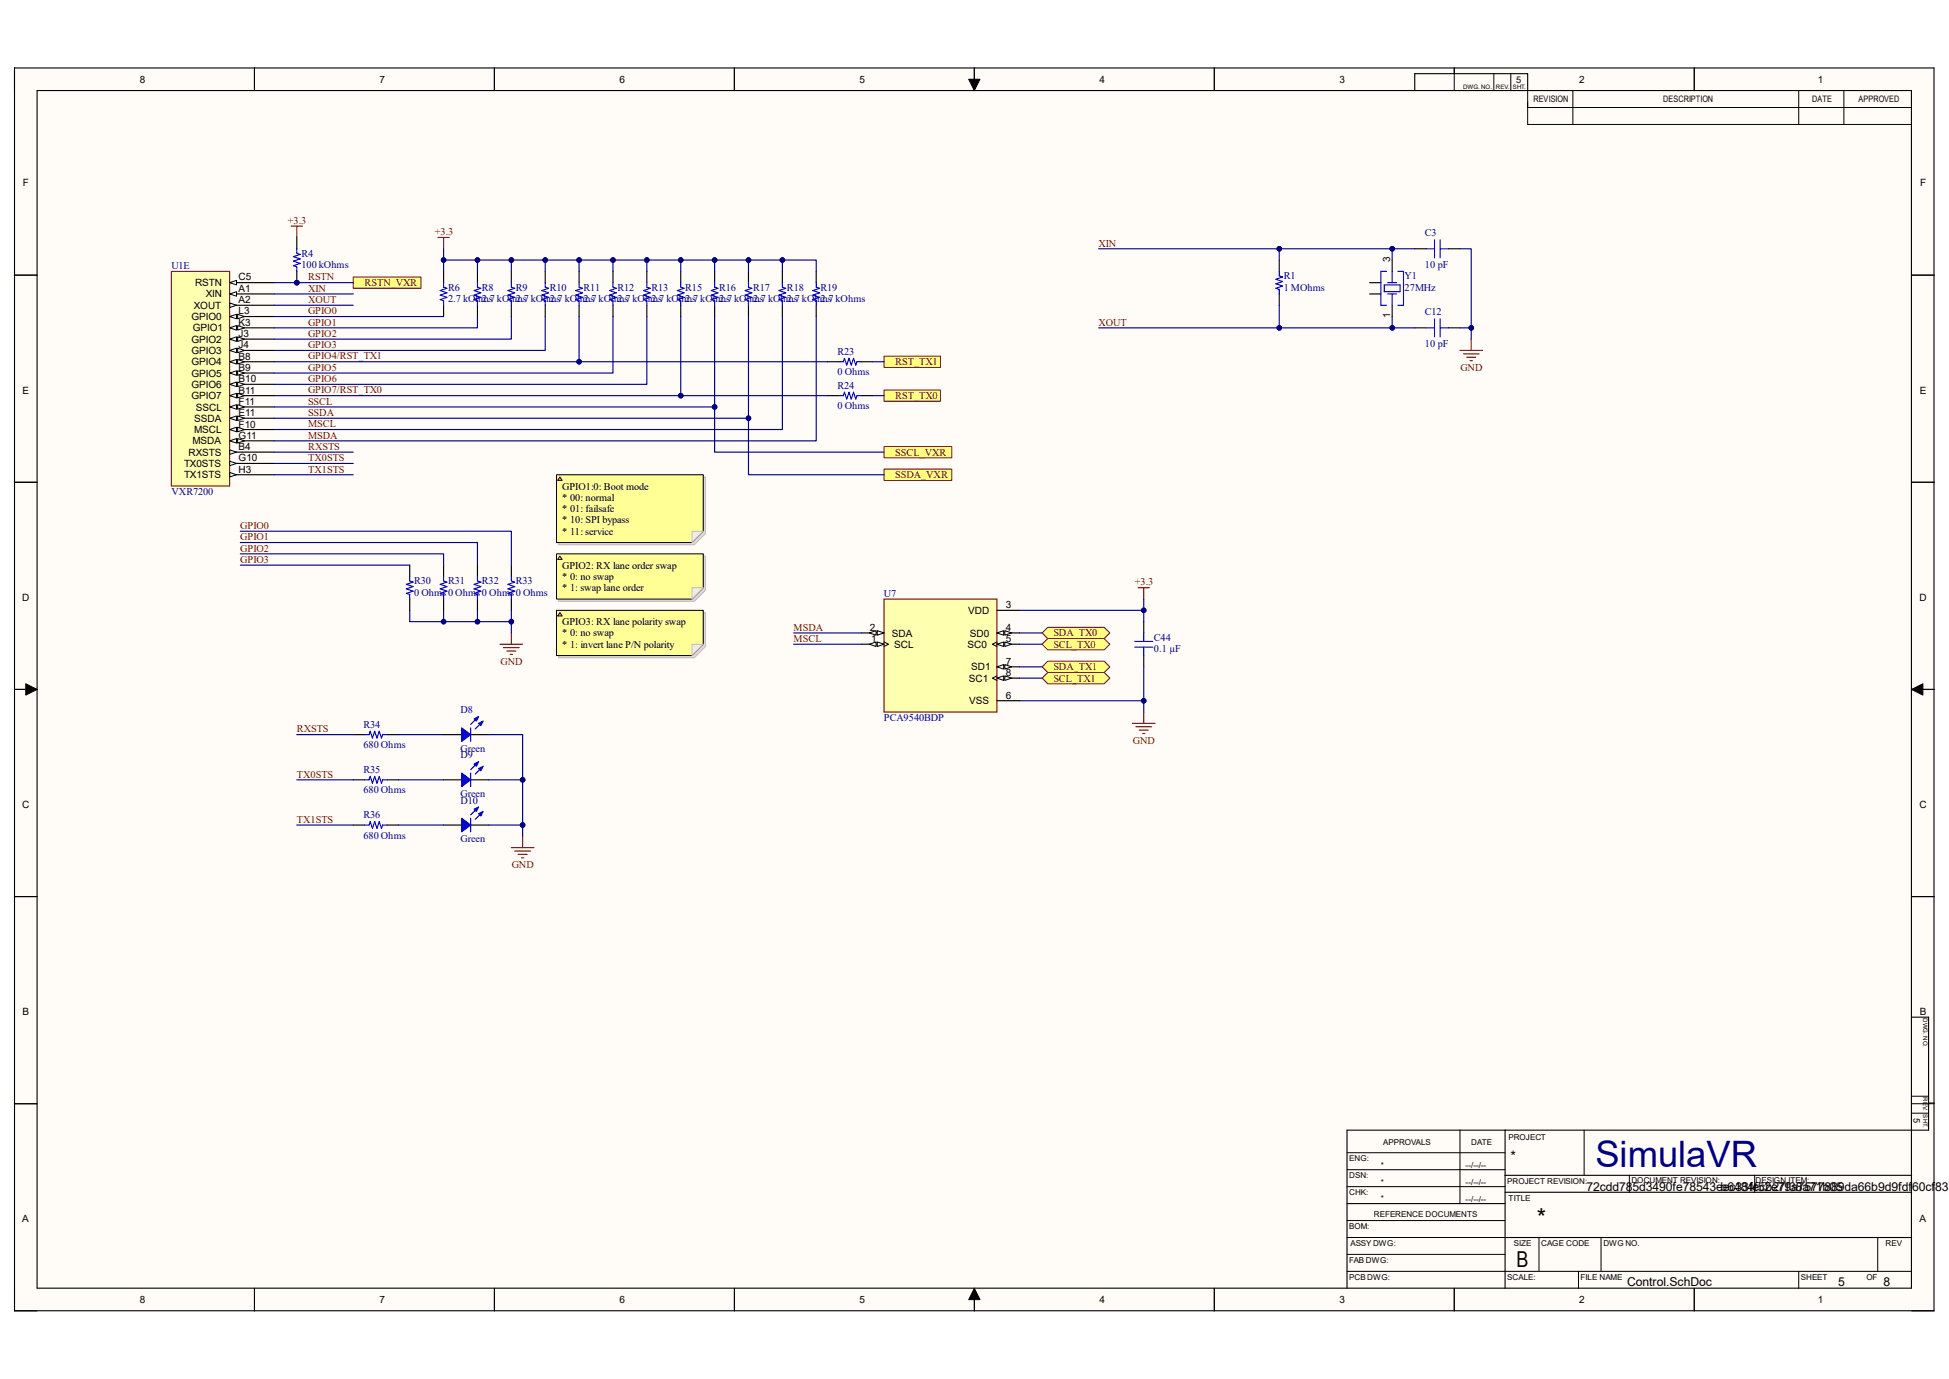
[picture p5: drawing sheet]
<svg xmlns="http://www.w3.org/2000/svg" width="297mm" height="210mm" viewBox="0 0 297 210" stroke-linecap="round" stroke-linejoin="round" font-family="sans-serif">
<g fill="#fffcf8">
<path d="M2.2 10.4h292.6v189.2h-292.6z" fill-rule="evenodd"/>
<path d="M5.7 13.8h285.6v182.4h-285.6z" fill-rule="evenodd"/>
</g>
<g fill="none" stroke="#000" stroke-width=".15">
<path d="M2.2 10.3v3.5M38.8 10.3v3.5M75.3 10.3v3.5M111.9 10.4v3.4M147.6 12.1h1.7l-.8 1.7zM148.5 10.4v3.4M185 10.4v3.4M221.6 10.4v3.4M227.6 11.2v2.6M230.2 11.2v2.6M232.8 13.8v5.2h58.5M232.8 16.4h58.5"/>
<path d="M239.7 13.8v5.2M258.2 10.4v3.4M274.1 13.8v5.2M281 13.8v5.2M2.2 41.9h3.4M291.3 41.9h3.5M2.2 73.4h3.4M291.3 73.4h3.5M2.2 105h3.4M3.9 104.1l1.7 .9-1.7 .9zM291.3 105l1.7-.9v1.8zM291.3 105h3.5"/>
<path d="M2.2 136.5h3.4M291.3 136.5h3.5M2.2 168.1h3.4M205.3 178.1h24.1M205.3 175.6h24.1M222.5 172.1v11.2M241.4 172.1v6.9M248.3 179v2.6M267.4 179v2.6M291.3 168.1h3.5M291.3 169.5h2.6M291.3 167h2.6"/>
<path d="M2.2 196.2v3.4h3.5M38.8 196.2v3.4M75.3 196.2v3.4M111.9 196.2v3.4M148.5 196.2l.8 1.7h-1.7zM148.5 196.2v3.4M185 196.2v3.4M205.3 193.6h86M205.3 180.7h24.1M205.3 188.5h24.1M205.3 185.9h24.1M205.3 191h24.1"/>
<path d="M221.6 196.2v3.4M234.5 188.5v5.1M240.5 193.6v2.6M244 188.5v5.1M258.2 196.2v3.4M274.1 193.6v2.6M286.2 188.5v5.1M291.3 199.6h3.5"/>
</g>
<g fill="none" stroke="#000" stroke-width=".17">
<path d="M2.2 10.4h292.5v189.2h-292.5zM5.7 13.8h285.6v182.4h-285.6zM38.8 10.3v3.5M75.3 10.3v3.5M111.9 10.4v3.4M148.5 10.4v3.4M185 10.4v3.4M215.6 13.8v-2.6h17.2v2.6M221.6 10.4v.8M258.2 10.4v3.4M2.2 41.9h3.4M291.3 41.9h3.5"/>
<path d="M2.2 73.4h3.4M291.3 73.4h3.5M2.2 105h3.4M291.3 105h3.5M2.2 136.5h3.4M291.3 136.5h3.5M291.3 154.9h2.6v17.2h-88.6v24.1M2.2 168.1h3.4M229.4 179h61.9M229.4 172.1v24.1M293.9 168h.9M38.8 196.2v3.4"/>
<path d="M75.3 196.2v3.4M111.9 196.2v3.4M148.5 196.2v3.4M185 196.2v3.4M205.3 183.3h24.1M221.6 196.2v3.4M229.4 181.6h61.9M229.4 188.5h61.9M258.2 196.2v3.4"/>
</g>
<path d="M147.6 12.1h1.7l-.8 1.7zM3.9 104.1l1.7 .9-1.7 .9zM291.3 105l1.7-.9v1.8zM148.5 196.2l.8 1.7h-1.7z" fill="#000"/>
<path d="M26.1 41.3h8.9v32.7h-8.9z" fill-rule="evenodd" fill="#ffffb0"/>
<path d="M26.1 41.3h8.9v32.7h-8.9z" fill="none" stroke="#800000" stroke-width=".15"/>
<path d="M35 43h6.8" fill="none" stroke="#000" stroke-width=".17"/>
<path d="M35 43l1-.3v.7z" fill="#f8fcff"/>
<path d="M35 43l1-.3v.7z" fill="none" stroke="#000" stroke-width=".15"/>
<path d="M35 44.8h6.8" fill="none" stroke="#000" stroke-width=".17"/>
<path d="M35 44.8l1-.4v.7z" fill="#f8fcff"/>
<path d="M35 44.8l1-.4v.7z" fill="none" stroke="#000" stroke-width=".15"/>
<path d="M35 46.5h6.8" fill="none" stroke="#000" stroke-width=".17"/>
<path d="M35 46.1l1 .4-1 .3z" fill="#f8fcff"/>
<path d="M35 46.1l1 .4-1 .3z" fill="none" stroke="#000" stroke-width=".15"/>
<path d="M35 48.2h6.8" fill="none" stroke="#000" stroke-width=".17"/>
<path d="M35 48.2l1-.3v.7z" fill="#f8fcff"/>
<path d="M35 48.2l1-.3v.7z" fill="none" stroke="#000" stroke-width=".15"/>
<path d="M36.2 47.9l1 .3-1 .4z" fill="#f8fcff"/>
<path d="M36.2 47.9l1 .3-1 .4z" fill="none" stroke="#000" stroke-width=".15"/>
<path d="M35 49.9h6.8" fill="none" stroke="#000" stroke-width=".17"/>
<path d="M35 49.9l1-.3v.7z" fill="#f8fcff"/>
<path d="M35 49.9l1-.3v.7z" fill="none" stroke="#000" stroke-width=".15"/>
<path d="M36.2 49.6l1 .3-1 .4z" fill="#f8fcff"/>
<path d="M36.2 49.6l1 .3-1 .4z" fill="none" stroke="#000" stroke-width=".15"/>
<path d="M35 51.6h6.8" fill="none" stroke="#000" stroke-width=".17"/>
<path d="M35 51.6l1-.3v.7z" fill="#f8fcff"/>
<path d="M35 51.6l1-.3v.7z" fill="none" stroke="#000" stroke-width=".15"/>
<path d="M36.2 51.3l1 .3-1 .4z" fill="#f8fcff"/>
<path d="M36.2 51.3l1 .3-1 .4z" fill="none" stroke="#000" stroke-width=".15"/>
<path d="M35 53.4h6.8" fill="none" stroke="#000" stroke-width=".17"/>
<path d="M35 53.4l1-.4v.7z" fill="#f8fcff"/>
<path d="M35 53.4l1-.4v.7z" fill="none" stroke="#000" stroke-width=".15"/>
<path d="M36.2 53l1 .4-1 .3z" fill="#f8fcff"/>
<path d="M36.2 53l1 .4-1 .3z" fill="none" stroke="#000" stroke-width=".15"/>
<path d="M35 55.1h6.8" fill="none" stroke="#000" stroke-width=".17"/>
<path d="M35 55.1l1-.4v.7z" fill="#f8fcff"/>
<path d="M35 55.1l1-.4v.7z" fill="none" stroke="#000" stroke-width=".15"/>
<path d="M36.2 54.7l1 .4-1 .3z" fill="#f8fcff"/>
<path d="M36.2 54.7l1 .4-1 .3z" fill="none" stroke="#000" stroke-width=".15"/>
<path d="M35 56.8h6.8" fill="none" stroke="#000" stroke-width=".17"/>
<path d="M35 56.8l1-.3v.7z" fill="#f8fcff"/>
<path d="M35 56.8l1-.3v.7z" fill="none" stroke="#000" stroke-width=".15"/>
<path d="M36.2 56.5l1 .3-1 .4z" fill="#f8fcff"/>
<path d="M36.2 56.5l1 .3-1 .4z" fill="none" stroke="#000" stroke-width=".15"/>
<path d="M35 58.5h6.8" fill="none" stroke="#000" stroke-width=".17"/>
<path d="M35 58.5l1-.3v.7z" fill="#f8fcff"/>
<path d="M35 58.5l1-.3v.7z" fill="none" stroke="#000" stroke-width=".15"/>
<path d="M36.2 58.2l1 .3-1 .4z" fill="#f8fcff"/>
<path d="M36.2 58.2l1 .3-1 .4z" fill="none" stroke="#000" stroke-width=".15"/>
<path d="M35 60.3h6.8" fill="none" stroke="#000" stroke-width=".17"/>
<path d="M35 60.3l1-.4v.7z" fill="#f8fcff"/>
<path d="M35 60.3l1-.4v.7z" fill="none" stroke="#000" stroke-width=".15"/>
<path d="M36.2 59.9l1 .4-1 .3z" fill="#f8fcff"/>
<path d="M36.2 59.9l1 .4-1 .3z" fill="none" stroke="#000" stroke-width=".15"/>
<path d="M35 62h6.8" fill="none" stroke="#000" stroke-width=".17"/>
<path d="M35 62l1-.4v.7z" fill="#f8fcff"/>
<path d="M35 62l1-.4v.7z" fill="none" stroke="#000" stroke-width=".15"/>
<path d="M36.2 61.6l1 .4-1 .3z" fill="#f8fcff"/>
<path d="M36.2 61.6l1 .4-1 .3z" fill="none" stroke="#000" stroke-width=".15"/>
<path d="M35 63.7h6.8" fill="none" stroke="#000" stroke-width=".17"/>
<path d="M35 63.7l1-.3v.6z" fill="#f8fcff"/>
<path d="M35 63.7l1-.3v.6z" fill="none" stroke="#000" stroke-width=".15"/>
<path d="M36.2 63.4l1 .3-1 .3z" fill="#f8fcff"/>
<path d="M36.2 63.4l1 .3-1 .3z" fill="none" stroke="#000" stroke-width=".15"/>
<path d="M35 65.4h6.8" fill="none" stroke="#000" stroke-width=".17"/>
<path d="M35 65.4l1-.3v.7z" fill="#f8fcff"/>
<path d="M35 65.4l1-.3v.7z" fill="none" stroke="#000" stroke-width=".15"/>
<path d="M36.2 65.1l1 .3-1 .4z" fill="#f8fcff"/>
<path d="M36.2 65.1l1 .3-1 .4z" fill="none" stroke="#000" stroke-width=".15"/>
<path d="M35 67.1h6.8" fill="none" stroke="#000" stroke-width=".17"/>
<path d="M35 67.1l1-.3v.7z" fill="#f8fcff"/>
<path d="M35 67.1l1-.3v.7z" fill="none" stroke="#000" stroke-width=".15"/>
<path d="M36.2 66.8l1 .3-1 .4z" fill="#f8fcff"/>
<path d="M36.2 66.8l1 .3-1 .4z" fill="none" stroke="#000" stroke-width=".15"/>
<path d="M35 68.9h6.8" fill="none" stroke="#000" stroke-width=".17"/>
<path d="M35 68.5l1 .4-1 .3z" fill="#f8fcff"/>
<path d="M35 68.5l1 .4-1 .3z" fill="none" stroke="#000" stroke-width=".15"/>
<path d="M35 70.6h6.8" fill="none" stroke="#000" stroke-width=".17"/>
<path d="M35 70.2l1 .4-1 .3z" fill="#f8fcff"/>
<path d="M35 70.2l1 .4-1 .3z" fill="none" stroke="#000" stroke-width=".15"/>
<path d="M35 72.3h6.8" fill="none" stroke="#000" stroke-width=".17"/>
<path d="M35 72l1 .3-1 .3z" fill="#f8fcff"/>
<path d="M35 72l1 .3-1 .3z" fill="none" stroke="#000" stroke-width=".15"/>
<g fill="none" stroke="#000" stroke-width=".17">
<path d="M212.2 39.6v1.7M208.7 44.8h1.7M208.7 43.1h1.7M212.2 46.5v1.7M62.4 86.1v1.7M62.4 91.2v1.8M67.6 86.1v1.7M67.6 91.2v1.8M72.8 86.1v1.7M72.8 91.2v1.8M77.9 86.1v1.7M77.9 91.2v1.8"/>
<path d="M53.8 111.9h1.8M53.8 118.8h1.8M59 111.9h1.7M59 118.8h1.7M67.6 111.9h2.8M71.7 111.9h2.8M53.8 125.7h1.8M59 125.7h1.7"/>
</g>
<g fill="none" stroke="#00f" stroke-width=".17">
<path d="M210.9 43.4h2.5v1h-2.5zM211.3 41.3h-.9v5.2h.9M211.5 43.1h1.3M211.5 44.8h1.3M212.2 41.3v1.8M212.2 44.8v1.7M213 41.3h.9v5.2h-.9M62.4 87.8v.7l.6 .2-1.1 .3 1.1 .3-1.1 .4 1.1 .3-1.1 .4 .5 .1v.7M67.6 87.8v.7l.5 .2-1 .3 1 .3-1 .4 1 .3-1 .4 .5 .1v.7M72.8 87.8v.7l.5 .2-1.1 .3 1.1 .3-1.1 .4 1.1 .3-1.1 .4 .6 .1v.7M77.9 87.8v.7l.5 .2-1 .3 1 .3-1 .4 1 .3-1 .4 .5 .1v.7M55.6 111.9h.6l.2-.5 .4 1 .3-1 .3 1 .4-1 .3 1 .2-.5h.7"/>
<path d="M55.6 118.8h.6l.2-.6 .4 1.1 .3-1.1 .3 1.1 .4-1.1 .3 1.1 .2-.5h.7M71.7 110.8v2.1M55.6 125.7h.6l.2-.6 .4 1.1 .3-1.1 .3 1.1 .4-1.1 .3 1.1 .2-.5h.7"/>
</g>
<path d="M66.7 36.2h1.8M67.6 36.2v1.7M222.5 53.4h3.4M223 53.9h2.4M223.5 54.4h1.4M224 54.9h.4M224.2 51.7v1.7M76.2 98.1h3.4M76.7 98.6h2.4M77.2 99.1h1.4M77.8 99.7h.3M77.9 96.4v1.7" fill="none" stroke="#800000" stroke-width=".17"/>
<path d="M70.4 110.8l1.3 1.1-1.3 1z" fill="#00f"/>
<path d="M70.4 110.8l1.3 1.1-1.3 1zM72.6 109.5l-.9 .8" fill="none" stroke="#00f" stroke-width=".17"/>
<path d="M72.2 109.5l.7-.4-.3 .7z" fill="#00f"/>
<path d="M72.2 109.5l.7-.4-.3 .7zM73.4 110l-1 1" fill="none" stroke="#00f" stroke-width=".17"/>
<path d="M72.9 110.2l.7-.4-.3 .7z" fill="#00f"/>
<path d="M71.7 117.7v2.1M72.9 110.2l.7-.4-.3 .7z" fill="none" stroke="#00f" stroke-width=".17"/>
<path d="M67.6 118.8h2.8M71.7 118.8h2.8" fill="none" stroke="#000" stroke-width=".17"/>
<path d="M70.4 117.7l1.3 1.1-1.3 1z" fill="#00f"/>
<path d="M70.4 117.7l1.3 1.1-1.3 1zM72.6 116.4l-.9 .8" fill="none" stroke="#00f" stroke-width=".17"/>
<path d="M72.2 116.4l.7-.4-.3 .7z" fill="#00f"/>
<path d="M72.2 116.4l.7-.4-.3 .7zM73.4 116.9l-1 1" fill="none" stroke="#00f" stroke-width=".17"/>
<path d="M72.9 117l.7-.3-.3 .7z" fill="#00f"/>
<path d="M72.9 117l.7-.3-.3 .7zM71.7 124.6v2.1" fill="none" stroke="#00f" stroke-width=".17"/>
<path d="M67.6 125.7h2.8M71.7 125.7h2.8" fill="none" stroke="#000" stroke-width=".17"/>
<path d="M70.4 124.6l1.3 1.1-1.3 1z" fill="#00f"/>
<path d="M70.4 124.6l1.3 1.1-1.3 1zM72.6 123.2l-.9 .9" fill="none" stroke="#00f" stroke-width=".17"/>
<path d="M72.2 123.2l.7-.3-.3 .7z" fill="#00f"/>
<path d="M72.2 123.2l.7-.3-.3 .7zM73.4 123.8l-1 1" fill="none" stroke="#00f" stroke-width=".17"/>
<path d="M72.9 123.9l.7-.3-.3 .7z" fill="#00f"/>
<path d="M72.9 123.9l.7-.3-.3 .7z" fill="none" stroke="#00f" stroke-width=".17"/>
<path d="M77.9 129.1h3.5M78.4 129.6h2.5M79 130.1h1.3M79.5 130.6h.3M79.6 127.4v1.7" fill="none" stroke="#800000" stroke-width=".17"/>
<path d="M134.7 59.4h8.6v1.7h-8.6z" fill-rule="evenodd" fill="#ffff80"/>
<path d="M134.7 59.4h8.6v1.7h-8.6z" fill="none" stroke="#800000" stroke-width=".15"/>
<path d="M134.7 54.2h8.6v1.8h-8.6z" fill-rule="evenodd" fill="#ffff80"/>
<path d="M134.7 54.2h8.6v1.8h-8.6z" fill="none" stroke="#800000" stroke-width=".15"/>
<g fill="none" stroke="#000" stroke-width=".17">
<path d="M194.9 39.6v1.7M215.6 37.9h1.7M220.8 37.9h1.7M67.6 41.3v1.7M67.6 46.5v1.7M72.8 41.3v1.7M72.8 46.5v1.7M77.9 41.3v1.7M77.9 46.5v1.7M83.1 41.3v1.7M83.1 46.5v1.7M88.2 41.3v1.7"/>
<path d="M88.2 46.5v1.7M93.4 41.3v1.7M93.4 46.5v1.7M98.6 41.3v1.7M98.6 46.5v1.7M103.7 41.3v1.7M103.7 46.5v1.7M108.9 41.3v1.7M108.9 46.5v1.7M114.1 41.3v1.7M114.1 46.5v1.7M119.2 41.3v1.7"/>
<path d="M119.2 46.5v1.7M124.4 41.3v1.7M124.4 46.5v1.7M194.9 44.8v1.7M215.6 49.9h1.7M220.8 49.9h1.7"/>
</g>
<g fill="none" stroke="#00f" stroke-width=".17">
<path d="M217.3 37.9h1.3M218.6 36.5v2.8M219.5 36.5v2.8M219.5 37.9h1.3M67.6 43v.7l.5 .2-1 .3 1 .4-1 .3 1 .4-1 .3 .5 .2v.7M72.8 43v.7l.5 .2-1.1 .3 1.1 .4-1.1 .3 1.1 .4-1.1 .3 .6 .2v.7M77.9 43v.7l.5 .2-1 .3 1 .4-1 .3 1 .4-1 .3 .5 .2v.7M83.1 43v.7l.5 .2-1 .3 1 .4-1 .3 1 .4-1 .3 .5 .2v.7M88.2 43v.7l.6 .2-1.1 .3 1.1 .4-1.1 .3 1.1 .4-1.1 .3 .5 .2v.7M93.4 43v.7l.5 .2-1 .3 1 .4-1 .3 1 .4-1 .3 .5 .2v.7M98.6 43v.7l.5 .2-1 .3 1 .4-1 .3 1 .4-1 .3 .5 .2v.7M103.7 43v.7l.6 .2-1.1 .3 1.1 .4-1.1 .3 1.1 .4-1.1 .3 .5 .2v.7"/>
<path d="M108.9 43v.7l.5 .2-1 .3 1 .4-1 .3 1 .4-1 .3 .5 .2v.7M114.1 43v.7l.5 .2-1.1 .3 1.1 .4-1.1 .3 1.1 .4-1.1 .3 .6 .2v.7M119.2 43v.7l.5 .2-1 .3 1 .4-1 .3 1 .4-1 .3 .5 .2v.7M124.4 43v.7l.5 .2-1 .3 1 .4-1 .3 1 .4-1 .3 .5 .2v.7M194.9 41.3v.7l.6 .2-1.1 .3 1.1 .4-1.1 .3 1.1 .4-1.1 .3 .5 .2v.7M217.3 49.9h1.3M218.6 48.6v2.7M219.5 49.9h1.3M219.5 48.6v2.7"/>
</g>
<path d="M134.7 68h10.3v1.7h-10.3z" fill-rule="evenodd" fill="#ffff80"/>
<path d="M134.7 68h10.3v1.7h-10.3z" fill="none" stroke="#800000" stroke-width=".15"/>
<path d="M134.7 71.4h10.3v1.8h-10.3z" fill-rule="evenodd" fill="#ffff80"/>
<path d="M134.7 71.4h10.3v1.8h-10.3z" fill="none" stroke="#800000" stroke-width=".15"/>
<path d="M53.8 42.2h10.4v1.7h-10.4z" fill-rule="evenodd" fill="#ffff80"/>
<path d="M53.8 42.2h10.4v1.7h-10.4z" fill="none" stroke="#800000" stroke-width=".15"/>
<circle cx="45.2" cy="43" r=".34" fill="#000080"/>
<circle cx="45.2" cy="43" r=".34" fill="none" stroke="#000080" stroke-width=".15"/>
<path d="M45.2 36.2v1.7M45.2 41.3v1.7" fill="none" stroke="#000" stroke-width=".17"/>
<circle cx="45.2" cy="43" r=".34" fill="#000080"/>
<circle cx="45.2" cy="43" r=".34" fill="none" stroke="#000080" stroke-width=".15"/>
<path d="M45.2 37.9v.7l.5 .1-1 .4 1 .3-1 .4 1 .3-1 .4 .5 .1v.7" fill="none" stroke="#00f" stroke-width=".17"/>
<path d="M44.4 34.4h1.7M45.2 34.4v1.8" fill="none" stroke="#800000" stroke-width=".17"/>
<path d="M134.7 91.2h17.2v17.2h-17.2z" fill-rule="evenodd" fill="#ffffb0"/>
<path d="M134.7 91.2h17.2v17.2h-17.2z" fill="none" stroke="#800000" stroke-width=".17"/>
<path d="M131.3 96.4h3.4" fill="none" stroke="#000" stroke-width=".17"/>
<path d="M133.7 96l1 .4-1 .3z" fill="#f8fcff"/>
<path d="M133.7 96l1 .4-1 .3z" fill="none" stroke="#000" stroke-width=".15"/>
<path d="M132.5 96.4l1-.4v.7z" fill="#f8fcff"/>
<path d="M132.5 96.4l1-.4v.7z" fill="none" stroke="#000" stroke-width=".15"/>
<path d="M131.3 98.1h3.4" fill="none" stroke="#000" stroke-width=".17"/>
<path d="M133.7 97.8l1 .3-1 .4z" fill="#f8fcff"/>
<path d="M133.7 97.8l1 .3-1 .4z" fill="none" stroke="#000" stroke-width=".15"/>
<path d="M132.5 98.1l1-.3v.7z" fill="#f8fcff"/>
<path d="M132.5 98.1l1-.3v.7zM134.7 97.8l.7 .3-.7 .4" fill="none" stroke="#000" stroke-width=".15"/>
<path d="M151.9 93h3.5M151.9 96.4h3.5" fill="none" stroke="#000" stroke-width=".17"/>
<path d="M151.9 96.4l1.1-.4v.7z" fill="#f8fcff"/>
<path d="M151.9 96.4l1.1-.4v.7z" fill="none" stroke="#000" stroke-width=".15"/>
<path d="M153.1 96l1.1 .4-1.1 .3z" fill="#f8fcff"/>
<path d="M153.1 96l1.1 .4-1.1 .3z" fill="none" stroke="#000" stroke-width=".15"/>
<path d="M151.9 98.1h3.5" fill="none" stroke="#000" stroke-width=".17"/>
<path d="M151.9 98.1l1.1-.3v.7z" fill="#f8fcff"/>
<path d="M151.9 98.1l1.1-.3v.7z" fill="none" stroke="#000" stroke-width=".15"/>
<path d="M153.1 97.8l1.1 .3-1.1 .4z" fill="#f8fcff"/>
<path d="M151.9 97.8l-.7 .3 .7 .4M153.1 97.8l1.1 .3-1.1 .4z" fill="none" stroke="#000" stroke-width=".15"/>
<path d="M151.9 101.6h3.5" fill="none" stroke="#000" stroke-width=".17"/>
<path d="M151.9 101.6l1.1-.4v.7z" fill="#f8fcff"/>
<path d="M151.9 101.6l1.1-.4v.7z" fill="none" stroke="#000" stroke-width=".15"/>
<path d="M153.1 101.2l1.1 .4-1.1 .3z" fill="#f8fcff"/>
<path d="M153.1 101.2l1.1 .4-1.1 .3z" fill="none" stroke="#000" stroke-width=".15"/>
<path d="M151.9 103.3h3.5" fill="none" stroke="#000" stroke-width=".17"/>
<path d="M151.9 103.3l1.1-.4v.7z" fill="#f8fcff"/>
<path d="M151.9 103.3l1.1-.4v.7z" fill="none" stroke="#000" stroke-width=".15"/>
<path d="M153.1 102.9l1.1 .4-1.1 .3z" fill="#f8fcff"/>
<path d="M151.9 102.9l-.7 .4 .7 .3M153.1 102.9l1.1 .4-1.1 .3z" fill="none" stroke="#000" stroke-width=".15"/>
<path d="M174.3 94.7v1.7M174.3 99.8v1.8M151.9 106.7h3.5" fill="none" stroke="#000" stroke-width=".17"/>
<path d="M172.6 110.2h3.4M173.1 110.7h2.4M173.6 111.2h1.4M174.1 111.7h.4M174.3 108.4v1.8" fill="none" stroke="#800000" stroke-width=".17"/>
<path d="M172.9 97.7h2.8M172.9 98.6h2.8M174.3 96.4v1.3M174.3 98.6v1.2" fill="none" stroke="#00f" stroke-width=".17"/>
<path d="M158.8 98.1l.9-.8h8.6l.8 .8-.8 .9h-8.6z" fill-rule="evenodd" fill="#ffff80"/>
<path d="M158.8 98.1l.9-.8h8.6l.8 .8-.8 .9h-8.6z" fill="none" stroke="#800000" stroke-width=".15"/>
<path d="M158.8 96.4l.9-.9h8.6l.8 .9-.8 .9h-8.6z" fill-rule="evenodd" fill="#ffff80"/>
<path d="M158.8 96.4l.9-.9h8.6l.8 .9-.8 .9h-8.6z" fill="none" stroke="#800000" stroke-width=".15"/>
<path d="M159.7 100.7h8.6l.8 .9-.8 .8h-8.6l-.9-.8z" fill-rule="evenodd" fill="#ffff80"/>
<path d="M159.7 100.7h8.6l.8 .9-.8 .8h-8.6l-.9-.8z" fill="none" stroke="#800000" stroke-width=".15"/>
<path d="M159.7 102.4h8.6l.8 .9-.8 .8h-8.6l-.9-.8z" fill-rule="evenodd" fill="#ffff80"/>
<path d="M159.7 102.4h8.6l.8 .9-.8 .8h-8.6l-.9-.8z" fill="none" stroke="#800000" stroke-width=".15"/>
<path d="M173.4 89.5h1.8M174.3 89.5v1.7" fill="none" stroke="#800000" stroke-width=".17"/>
<path d="M126.1 55.1h1.7M131.3 55.1h1.7M126.1 60.3h1.7M131.3 60.3h1.7" fill="none" stroke="#000" stroke-width=".17"/>
<path d="M127.8 55.1h.7l.2-.5 .3 1 .4-1 .3 1 .4-1 .3 1 .2-.5h.7M127.8 60.3h.7l.2-.6 .3 1.1 .4-1.1 .3 1.1 .4-1.1 .3 1.1 .2-.5h.7" fill="none" stroke="#00f" stroke-width=".17"/>
<path d="M194.9 37.9v1.7" fill="none" stroke="#000080" stroke-width=".17"/>
<circle cx="195" cy="37.9" r=".34" fill="#000080"/>
<circle cx="195" cy="37.9" r=".34" fill="none" stroke="#000080" stroke-width=".15"/>
<path d="M194.9 46.5v3.4h17.3v-1.7" fill="none" stroke="#000080" stroke-width=".17"/>
<circle cx="212.2" cy="49.9" r=".34" fill="#000080"/>
<circle cx="212.2" cy="49.9" r=".34" fill="none" stroke="#000080" stroke-width=".15"/>
<circle cx="195" cy="49.9" r=".34" fill="#000080"/>
<circle cx="195" cy="49.9" r=".34" fill="none" stroke="#000080" stroke-width=".15"/>
<path d="M212.2 49.9h3.4" fill="none" stroke="#000080" stroke-width=".17"/>
<circle cx="212.2" cy="49.9" r=".34" fill="#000080"/>
<circle cx="212.2" cy="49.9" r=".34" fill="none" stroke="#000080" stroke-width=".15"/>
<path d="M212.2 37.9h3.4" fill="none" stroke="#000080" stroke-width=".17"/>
<circle cx="212.2" cy="37.9" r=".34" fill="#000080"/>
<circle cx="212.2" cy="37.9" r=".34" fill="none" stroke="#000080" stroke-width=".15"/>
<path d="M222.5 37.9h1.7v12h-1.7" fill="none" stroke="#000080" stroke-width=".17"/>
<circle cx="224.2" cy="49.9" r=".34" fill="#000080"/>
<circle cx="224.2" cy="49.9" r=".34" fill="none" stroke="#000080" stroke-width=".15"/>
<path d="M224.2 49.9v1.8" fill="none" stroke="#000080" stroke-width=".17"/>
<circle cx="224.2" cy="49.9" r=".34" fill="#000080"/>
<circle cx="224.2" cy="49.9" r=".34" fill="none" stroke="#000080" stroke-width=".15"/>
<path d="M167.4 49.9h27.5" fill="none" stroke="#000080" stroke-width=".17"/>
<circle cx="195" cy="49.9" r=".34" fill="#000080"/>
<circle cx="195" cy="49.9" r=".34" fill="none" stroke="#000080" stroke-width=".15"/>
<path d="M167.4 37.9h44.8v1.7" fill="none" stroke="#000080" stroke-width=".17"/>
<circle cx="212.2" cy="37.9" r=".34" fill="#000080"/>
<circle cx="212.2" cy="37.9" r=".34" fill="none" stroke="#000080" stroke-width=".15"/>
<circle cx="195" cy="37.9" r=".34" fill="#000080"/>
<circle cx="195" cy="37.9" r=".34" fill="none" stroke="#000080" stroke-width=".15"/>
<path d="M41.8 43h12" fill="none" stroke="#000080" stroke-width=".17"/>
<circle cx="45.2" cy="43" r=".34" fill="#000080"/>
<circle cx="45.2" cy="43" r=".34" fill="none" stroke="#000080" stroke-width=".15"/>
<path d="M41.8 44.8h12M41.8 46.5h12M41.8 48.2h25.8M72.8 48.2v1.7h-31M77.9 48.2v3.4h-36.1M83.1 48.2v5.2h-41.3M88.2 48.2v6.9h-46.4M41.8 68.9h12M41.8 70.6h12M41.8 72.3h12" fill="none" stroke="#000080" stroke-width=".17"/>
<circle cx="88.2" cy="55.1" r=".34" fill="#000080"/>
<circle cx="88.2" cy="55.1" r=".34" fill="none" stroke="#000080" stroke-width=".15"/>
<path d="M93.4 48.2v8.6h-51.6M98.6 48.2v10.3h-56.8M103.7 48.2v12.1h-61.9" fill="none" stroke="#000080" stroke-width=".17"/>
<circle cx="103.7" cy="60.3" r=".34" fill="#000080"/>
<circle cx="103.7" cy="60.3" r=".34" fill="none" stroke="#000080" stroke-width=".15"/>
<path d="M108.9 48.2v13.8h-67.1" fill="none" stroke="#000080" stroke-width=".17"/>
<circle cx="108.9" cy="62" r=".34" fill="#000080"/>
<circle cx="108.9" cy="62" r=".34" fill="none" stroke="#000080" stroke-width=".15"/>
<path d="M114.1 48.2v15.5h-72.3" fill="none" stroke="#000080" stroke-width=".17"/>
<circle cx="114.1" cy="63.7" r=".34" fill="#000080"/>
<circle cx="114.1" cy="63.7" r=".34" fill="none" stroke="#000080" stroke-width=".15"/>
<path d="M72.8 39.6v1.7M119.2 48.2v17.2h-77.4M124.4 48.2v18.9h-82.6" fill="none" stroke="#000080" stroke-width=".17"/>
<circle cx="72.8" cy="39.6" r=".34" fill="#000080"/>
<circle cx="72.8" cy="39.6" r=".34" fill="none" stroke="#000080" stroke-width=".15"/>
<path d="M77.9 39.6v1.7" fill="none" stroke="#000080" stroke-width=".17"/>
<circle cx="77.9" cy="39.6" r=".34" fill="#000080"/>
<circle cx="77.9" cy="39.6" r=".34" fill="none" stroke="#000080" stroke-width=".15"/>
<path d="M83.1 39.6v1.7" fill="none" stroke="#000080" stroke-width=".17"/>
<circle cx="83.1" cy="39.6" r=".34" fill="#000080"/>
<circle cx="83.1" cy="39.6" r=".34" fill="none" stroke="#000080" stroke-width=".15"/>
<path d="M88.2 39.6v1.7" fill="none" stroke="#000080" stroke-width=".17"/>
<circle cx="88.2" cy="39.6" r=".34" fill="#000080"/>
<circle cx="88.2" cy="39.6" r=".34" fill="none" stroke="#000080" stroke-width=".15"/>
<path d="M93.4 39.6v1.7" fill="none" stroke="#000080" stroke-width=".17"/>
<circle cx="93.4" cy="39.6" r=".34" fill="#000080"/>
<circle cx="93.4" cy="39.6" r=".34" fill="none" stroke="#000080" stroke-width=".15"/>
<path d="M98.6 39.6v1.7" fill="none" stroke="#000080" stroke-width=".17"/>
<circle cx="98.6" cy="39.6" r=".34" fill="#000080"/>
<circle cx="98.6" cy="39.6" r=".34" fill="none" stroke="#000080" stroke-width=".15"/>
<path d="M103.7 39.6v1.7" fill="none" stroke="#000080" stroke-width=".17"/>
<circle cx="103.7" cy="39.6" r=".34" fill="#000080"/>
<circle cx="103.7" cy="39.6" r=".34" fill="none" stroke="#000080" stroke-width=".15"/>
<path d="M108.9 39.6v1.7" fill="none" stroke="#000080" stroke-width=".17"/>
<circle cx="108.9" cy="39.6" r=".34" fill="#000080"/>
<circle cx="108.9" cy="39.6" r=".34" fill="none" stroke="#000080" stroke-width=".15"/>
<path d="M114.1 39.6v1.7" fill="none" stroke="#000080" stroke-width=".17"/>
<circle cx="114.1" cy="39.6" r=".34" fill="#000080"/>
<circle cx="114.1" cy="39.6" r=".34" fill="none" stroke="#000080" stroke-width=".15"/>
<path d="M119.2 39.6v1.7" fill="none" stroke="#000080" stroke-width=".17"/>
<circle cx="119.2" cy="39.6" r=".34" fill="#000080"/>
<circle cx="119.2" cy="39.6" r=".34" fill="none" stroke="#000080" stroke-width=".15"/>
<path d="M67.6 37.9v1.7" fill="none" stroke="#000080" stroke-width=".17"/>
<circle cx="67.6" cy="39.6" r=".34" fill="#000080"/>
<circle cx="67.6" cy="39.6" r=".34" fill="none" stroke="#000080" stroke-width=".15"/>
<path d="M67.6 41.3v-1.7h56.8v1.7" fill="none" stroke="#000080" stroke-width=".17"/>
<circle cx="119.2" cy="39.6" r=".34" fill="#000080"/>
<circle cx="119.2" cy="39.6" r=".34" fill="none" stroke="#000080" stroke-width=".15"/>
<circle cx="114.1" cy="39.6" r=".34" fill="#000080"/>
<circle cx="114.1" cy="39.6" r=".34" fill="none" stroke="#000080" stroke-width=".15"/>
<circle cx="108.9" cy="39.6" r=".34" fill="#000080"/>
<circle cx="108.9" cy="39.6" r=".34" fill="none" stroke="#000080" stroke-width=".15"/>
<circle cx="103.7" cy="39.6" r=".34" fill="#000080"/>
<circle cx="103.7" cy="39.6" r=".34" fill="none" stroke="#000080" stroke-width=".15"/>
<circle cx="98.6" cy="39.6" r=".34" fill="#000080"/>
<circle cx="98.6" cy="39.6" r=".34" fill="none" stroke="#000080" stroke-width=".15"/>
<circle cx="93.4" cy="39.6" r=".34" fill="#000080"/>
<circle cx="93.4" cy="39.6" r=".34" fill="none" stroke="#000080" stroke-width=".15"/>
<circle cx="88.2" cy="39.6" r=".34" fill="#000080"/>
<circle cx="88.2" cy="39.6" r=".34" fill="none" stroke="#000080" stroke-width=".15"/>
<circle cx="83.1" cy="39.6" r=".34" fill="#000080"/>
<circle cx="83.1" cy="39.6" r=".34" fill="none" stroke="#000080" stroke-width=".15"/>
<circle cx="77.9" cy="39.6" r=".34" fill="#000080"/>
<circle cx="77.9" cy="39.6" r=".34" fill="none" stroke="#000080" stroke-width=".15"/>
<circle cx="72.8" cy="39.6" r=".34" fill="#000080"/>
<circle cx="72.8" cy="39.6" r=".34" fill="none" stroke="#000080" stroke-width=".15"/>
<circle cx="67.6" cy="39.6" r=".34" fill="#000080"/>
<circle cx="67.6" cy="39.6" r=".34" fill="none" stroke="#000080" stroke-width=".15"/>
<path d="M62.4 93v1.7h5.2v-1.7" fill="none" stroke="#000080" stroke-width=".17"/>
<circle cx="67.6" cy="94.7" r=".34" fill="#000080"/>
<circle cx="67.6" cy="94.7" r=".34" fill="none" stroke="#000080" stroke-width=".15"/>
<path d="M72.8 93v1.7" fill="none" stroke="#000080" stroke-width=".17"/>
<circle cx="72.8" cy="94.7" r=".34" fill="#000080"/>
<circle cx="72.8" cy="94.7" r=".34" fill="none" stroke="#000080" stroke-width=".15"/>
<path d="M36.6 84.3h31v1.8M36.6 82.6h36.2v3.5M36.6 80.9h41.3v5.2M77.9 93v1.7h-10.3" fill="none" stroke="#000080" stroke-width=".17"/>
<circle cx="77.9" cy="94.7" r=".34" fill="#000080"/>
<circle cx="77.9" cy="94.7" r=".34" fill="none" stroke="#000080" stroke-width=".15"/>
<circle cx="72.8" cy="94.7" r=".34" fill="#000080"/>
<circle cx="72.8" cy="94.7" r=".34" fill="none" stroke="#000080" stroke-width=".15"/>
<circle cx="67.6" cy="94.7" r=".34" fill="#000080"/>
<circle cx="67.6" cy="94.7" r=".34" fill="none" stroke="#000080" stroke-width=".15"/>
<path d="M77.9 94.7v1.7" fill="none" stroke="#000080" stroke-width=".17"/>
<circle cx="77.9" cy="94.7" r=".34" fill="#000080"/>
<circle cx="77.9" cy="94.7" r=".34" fill="none" stroke="#000080" stroke-width=".15"/>
<path d="M36.6 86.1h25.8M45.2 111.9h8.6M45.2 118.8h8.6M60.7 111.9h6.9M60.7 118.8h6.9M74.5 118.8h5.1M45.2 125.7h8.6M60.7 125.7h6.9" fill="none" stroke="#000080" stroke-width=".17"/>
<circle cx="79.6" cy="118.8" r=".34" fill="#000080"/>
<circle cx="79.6" cy="118.8" r=".34" fill="none" stroke="#000080" stroke-width=".15"/>
<path d="M74.5 125.7h5.1" fill="none" stroke="#000080" stroke-width=".17"/>
<circle cx="79.6" cy="125.7" r=".34" fill="#000080"/>
<circle cx="79.6" cy="125.7" r=".34" fill="none" stroke="#000080" stroke-width=".15"/>
<path d="M74.5 111.9h5.1v15.5" fill="none" stroke="#000080" stroke-width=".17"/>
<circle cx="79.6" cy="125.7" r=".34" fill="#000080"/>
<circle cx="79.6" cy="125.7" r=".34" fill="none" stroke="#000080" stroke-width=".15"/>
<circle cx="79.6" cy="118.8" r=".34" fill="#000080"/>
<circle cx="79.6" cy="118.8" r=".34" fill="none" stroke="#000080" stroke-width=".15"/>
<path d="M108.9 62v6.9h25.8" fill="none" stroke="#000080" stroke-width=".17"/>
<circle cx="108.9" cy="62" r=".34" fill="#000080"/>
<circle cx="108.9" cy="62" r=".34" fill="none" stroke="#000080" stroke-width=".15"/>
<path d="M114.1 63.7v8.6h20.6" fill="none" stroke="#000080" stroke-width=".17"/>
<circle cx="114.1" cy="63.7" r=".34" fill="#000080"/>
<circle cx="114.1" cy="63.7" r=".34" fill="none" stroke="#000080" stroke-width=".15"/>
<path d="M155.4 93h18.9v1.7" fill="none" stroke="#000080" stroke-width=".17"/>
<circle cx="174.3" cy="93" r=".34" fill="#000080"/>
<circle cx="174.3" cy="93" r=".34" fill="none" stroke="#000080" stroke-width=".15"/>
<path d="M120.9 98.1h10.4M120.9 96.4h10.4M155.4 98.1h3.4M155.4 96.4h3.4M155.4 103.3h3.4M155.4 101.6h3.4M155.4 106.7h18.9" fill="none" stroke="#000080" stroke-width=".17"/>
<circle cx="174.3" cy="106.7" r=".34" fill="#000080"/>
<circle cx="174.3" cy="106.7" r=".34" fill="none" stroke="#000080" stroke-width=".15"/>
<path d="M174.3 101.6v6.8" fill="none" stroke="#000080" stroke-width=".17"/>
<circle cx="174.3" cy="106.7" r=".34" fill="#000080"/>
<circle cx="174.3" cy="106.7" r=".34" fill="none" stroke="#000080" stroke-width=".15"/>
<path d="M174.3 91.2v1.8" fill="none" stroke="#000080" stroke-width=".17"/>
<circle cx="174.3" cy="93" r=".34" fill="#000080"/>
<circle cx="174.3" cy="93" r=".34" fill="none" stroke="#000080" stroke-width=".15"/>
<path d="M88.2 55.1h37.9" fill="none" stroke="#000080" stroke-width=".17"/>
<circle cx="88.2" cy="55.1" r=".34" fill="#000080"/>
<circle cx="88.2" cy="55.1" r=".34" fill="none" stroke="#000080" stroke-width=".15"/>
<path d="M133 55.1h1.7M103.7 60.3h22.4" fill="none" stroke="#000080" stroke-width=".17"/>
<circle cx="103.7" cy="60.3" r=".34" fill="#000080"/>
<circle cx="103.7" cy="60.3" r=".34" fill="none" stroke="#000080" stroke-width=".15"/>
<path d="M133 60.3h1.7" fill="none" stroke="#000080" stroke-width=".17"/>
<path d="M85.2 72.6h22.3v8.6l-1.7 1.8h-20.6z" fill-rule="evenodd" fill="#e0ddd7"/>
<path d="M85.2 72.6h22.3v8.6l-1.7 1.8h-20.6z" fill="none" stroke="#bfbdba" stroke-width=".15"/>
<path d="M84.8 72.3h22.4v8.6l-1.7 1.7h-20.7z" fill-rule="evenodd" fill="#ffff96"/>
<path d="M84.8 72.3h22.4v8.6l-1.7 1.7h-20.7z" fill="none" stroke="#000" stroke-width=".15"/>
<path d="M105.5 80.9h1.7l-1.7 1.7z" fill="#f2f0d8"/>
<path d="M105.5 80.9h1.7l-1.7 1.7z" fill="none" stroke="#bfbdba" stroke-width=".15"/>
<path d="M85.3 72.6l.4 .6h-.7z" fill="#ffcc78"/>
<path d="M85.3 72.6l.4 .6h-.7z" fill="none" stroke="#300" stroke-width=".15"/>
<path d="M85.2 84.7h22.3v5.2l-1.7 1.7h-20.6z" fill-rule="evenodd" fill="#e0ddd7"/>
<path d="M85.2 84.7h22.3v5.2l-1.7 1.7h-20.6z" fill="none" stroke="#bfbdba" stroke-width=".15"/>
<path d="M84.8 84.3h22.4v5.2l-1.7 1.7h-20.7z" fill-rule="evenodd" fill="#ffff96"/>
<path d="M84.8 84.3h22.4v5.2l-1.7 1.7h-20.7z" fill="none" stroke="#000" stroke-width=".15"/>
<path d="M105.5 89.5h1.7l-1.7 1.7z" fill="#f2f0d8"/>
<path d="M105.5 89.5h1.7l-1.7 1.7z" fill="none" stroke="#bfbdba" stroke-width=".15"/>
<path d="M85.3 84.7l.4 .5h-.7z" fill="#ffcc78"/>
<path d="M85.3 84.7l.4 .5h-.7z" fill="none" stroke="#300" stroke-width=".15"/>
<path d="M85.2 93.3h22.3v5.2l-1.7 1.7h-20.6z" fill-rule="evenodd" fill="#e0ddd7"/>
<path d="M85.2 93.3h22.3v5.2l-1.7 1.7h-20.6z" fill="none" stroke="#bfbdba" stroke-width=".15"/>
<path d="M84.8 93h22.4v5.1l-1.7 1.7h-20.7z" fill-rule="evenodd" fill="#ffff96"/>
<path d="M84.8 93h22.4v5.1l-1.7 1.7h-20.7z" fill="none" stroke="#000" stroke-width=".15"/>
<path d="M105.5 98.1h1.7l-1.7 1.7z" fill="#f2f0d8"/>
<path d="M105.5 98.1h1.7l-1.7 1.7z" fill="none" stroke="#bfbdba" stroke-width=".15"/>
<path d="M85.3 93.3l.4 .5h-.7z" fill="#ffcc78"/>
<path d="M85.3 93.3l.4 .5h-.7z" fill="none" stroke="#300" stroke-width=".15"/>
<text font-size="5.5" fill="#000080" x="243.1" y="177.8">SimulaVR</text>
<text font-size="3.7" x="234.2" y="186.6">*</text>
<text font-size="3.3" x="231.1" y="192.9">B</text>
<text font-size="2.2" x="230.2" y="176.8">*</text>
<g font-size="1.9">
<text x="241.8" y="181.4">72cdd785d3490fe78543eec33fecb27f38a71b05</text>
<text x="262.2" y="181.4">b6484f52e79a7577889da66b9d9fdf60cf833e</text>
<text x="247.9" y="195.8">Control.SchDoc</text>
<text x="280.1" y="195.8">5</text>
<text x="287" y="195.8">8</text>
</g>
<g font-size="1.6" fill="#800000">
<text x="43.9" y="34.1">+3.3</text>
<text x="66.3" y="35.8">+3.3</text>
<text x="167.4" y="37.5">XIN</text>
<text x="46.9" y="42.7">RSTN</text>
<text x="46.9" y="44.4">XIN</text>
<text x="46.9" y="46.1">XOUT</text>
<text x="46.9" y="47.9">GPIO0</text>
<text x="55.5" y="43.6">RSTN_VXR</text>
<text x="46.9" y="49.6">GPIO1</text>
<text x="46.9" y="51.3">GPIO2</text>
<text x="46.9" y="53">GPIO3</text>
<text x="167.4" y="49.6">XOUT</text>
<text x="46.9" y="54.7">GPIO4/RST_TX1</text>
<text x="46.9" y="56.5">GPIO5</text>
<text x="46.9" y="58.2">GPIO6</text>
<text x="46.9" y="59.9">GPIO7/RST_TX0</text>
<text x="136.4" y="55.6">RST_TX1</text>
<text x="222.5" y="56.5">GND</text>
<text x="46.9" y="61.6">SSCL</text>
<text x="46.9" y="63.4">SSDA</text>
<text x="46.9" y="65.1">MSCL</text>
<text x="136.4" y="60.8">RST_TX0</text>
<text x="46.9" y="66.8">MSDA</text>
<text x="46.9" y="68.5">RXSTS</text>
<text x="46.9" y="70.2">TX0STS</text>
<text x="46.9" y="72">TX1STS</text>
<text x="136.4" y="69.4">SSCL_VXR</text>
<text x="136.4" y="72.8">SSDA_VXR</text>
<text x="36.6" y="80.6">GPIO0</text>
<text x="36.6" y="82.3">GPIO1</text>
<text x="36.6" y="84">GPIO2</text>
<text x="36.6" y="85.7">GPIO3</text>
<text x="172.9" y="89.2">+3.3</text>
<text x="76.3" y="101.2">GND</text>
<text x="120.9" y="97.8">MSCL</text>
<text x="120.9" y="96.1">MSDA</text>
<text x="160.5" y="98.6">SCL_TX0</text>
<text x="160.5" y="96.9">SDA_TX0</text>
<text x="160.5" y="102.1">SDA_TX1</text>
<text x="160.5" y="103.8">SCL_TX1</text>
<text x="45.2" y="111.5">RXSTS</text>
<text x="172.6" y="113.3">GND</text>
<text x="45.2" y="118.4">TX0STS</text>
<text x="45.2" y="125.3">TX1STS</text>
<text x="78" y="132.2">GND</text>
</g>
<g font-size="1.6" fill="#000080">
<text x="217.1" y="36">C3</text>
<text x="26.1" y="41">U1E</text>
<text x="45.9" y="40.8">100 kOhms</text>
<text x="45.9" y="39.1">R4</text>
<text x="217.1" y="40.8">10 pF</text>
<text x="68.3" y="46">2.7 kOhms</text>
<text x="68.3" y="44.3">R6</text>
<text x="73.4" y="46">2.7 kOhms</text>
<text x="73.4" y="44.3">R8</text>
<text x="78.6" y="46">2.7 kOhms</text>
<text x="78.6" y="44.3">R9</text>
<text x="83.8" y="46">2.7 kOhms</text>
<text x="83.8" y="44.3">R10</text>
<text x="88.9" y="46">2.7 kOhms</text>
<text x="88.9" y="44.3">R11</text>
<text x="94.1" y="46">2.7 kOhms</text>
<text x="94.1" y="44.3">R12</text>
<text x="99.3" y="46">2.7 kOhms</text>
<text x="99.3" y="44.3">R13</text>
<text x="104.4" y="46">2.7 kOhms</text>
<text x="104.4" y="44.3">R15</text>
<text x="109.6" y="46">2.7 kOhms</text>
<text x="109.6" y="44.3">R16</text>
<text x="114.8" y="46">2.7 kOhms</text>
<text x="114.8" y="44.3">R17</text>
<text x="119.9" y="46">2.7 kOhms</text>
<text x="119.9" y="44.3">R18</text>
<text x="125.1" y="46">2.7 kOhms</text>
<text x="125.1" y="44.3">R19</text>
<text x="195.6" y="44.3">1 MOhms</text>
<text x="195.6" y="42.5">R1</text>
<text x="214" y="42.5">Y1</text>
<text x="214" y="44.3">27MHz</text>
<text x="217.1" y="52.9">10 pF</text>
<text x="217.1" y="48">C12</text>
<text x="127.6" y="57.1">0 Ohms</text>
<text x="127.6" y="54.1">R23</text>
<text x="127.6" y="59.2">R24</text>
<text x="127.6" y="62.3">0 Ohms</text>
<text x="26.1" y="75.4">VXR7200</text>
<text x="63.1" y="89">R30</text>
<text x="68.3" y="89">R31</text>
<text x="73.4" y="89">R32</text>
<text x="78.6" y="89">R33</text>
<text x="63.1" y="90.7">0 Ohms 0 Ohms 0 Ohms 0 Ohms</text>
<text x="134.7" y="90.9">U7</text>
<text x="175.9" y="99.3">0.1 µF</text>
<text x="175.9" y="97.6">C44</text>
<text x="55.4" y="114">680 Ohms</text>
<text x="55.4" y="110.9">R34</text>
<text x="70.2" y="108.6">D8</text>
<text x="134.7" y="109.8">PCA9540BDP</text>
<text x="55.4" y="117.7">R35</text>
<text x="70.2" y="114.5">Green</text>
<text x="70.2" y="115.5">D9</text>
<text x="55.4" y="120.8">680 Ohms</text>
<text x="55.4" y="124.6">R36</text>
<text x="70.2" y="121.4">Green</text>
<text x="70.2" y="122.4">D10</text>
<text x="55.4" y="127.7">680 Ohms</text>
<text x="70.2" y="128.2">Green</text>
</g>
<g font-size="1.6">
<text x="85.7" y="74.5">GPIO1:0: Boot mode</text>
<text x="85.7" y="76.3">* 00: normal</text>
<text x="85.7" y="78">* 01: failsafe</text>
<text x="85.7" y="79.7">* 10: SPI bypass</text>
<text x="85.7" y="81.4">* 11: service</text>
<text x="85.7" y="86.6">GPIO2: RX lane order swap</text>
<text x="85.7" y="88.3">* 0: no swap</text>
<text x="85.7" y="90">* 1: swap lane order</text>
<text x="85.7" y="95.2">GPIO3: RX lane polarity swap</text>
<text x="85.7" y="96.9">* 0: no swap</text>
<text x="85.7" y="98.6">* 1: invert lane P/N polarity</text>
</g>
<g font-size="1.5">
<text x="21.3" y="12.6">8</text>
<text x="57.8" y="12.6">7</text>
<text x="94.4" y="12.6">6</text>
<text x="131" y="12.6">5</text>
<text x="167.6" y="12.6">4</text>
<text x="204.1" y="12.6">3</text>
<text x="240.7" y="12.6">2</text>
<text x="277" y="12.6">1</text>
<text x="3.5" y="28.4">F</text>
<text x="292.6" y="28.4">F</text>
<text x="211.8" y="40" transform="rotate(-90 211.8 40)">3</text>
<text x="29.5" y="47">XOUT</text>
<text x="29.7" y="43.6">RSTN</text>
<text x="31.4" y="45.3">XIN</text>
<text x="36.4" y="42.7">C5</text>
<text x="36.4" y="44.4">A1</text>
<text x="36.4" y="46.1">A2</text>
<text x="36.4" y="47.9">L3</text>
<text x="29.2" y="48.7">GPIO0</text>
<text x="29.2" y="52.2">GPIO2</text>
<text x="29.2" y="53.9">GPIO3</text>
<text x="29.4" y="50.5">GPIO1</text>
<text x="36.4" y="49.6">K3</text>
<text x="36.4" y="51.3">J3</text>
<text x="36.4" y="53">J4</text>
<text x="211.8" y="48.4" transform="rotate(-90 211.8 48.4)">1</text>
<text x="3.4" y="59.9">E</text>
<text x="29.2" y="55.6">GPIO4</text>
<text x="29.2" y="57.4">GPIO5</text>
<text x="29.2" y="59.1">GPIO6</text>
<text x="36.4" y="54.8">B8</text>
<text x="36.4" y="56.5">B9</text>
<text x="36.4" y="58.2">B10</text>
<text x="36.4" y="59.9">B11</text>
<text x="292.6" y="59.9">E</text>
<text x="29.2" y="60.8">GPIO7</text>
<text x="29.6" y="64.2">SSDA</text>
<text x="29.6" y="66">MSCL</text>
<text x="29.8" y="62.5">SSCL</text>
<text x="36.4" y="61.6">F11</text>
<text x="36.4" y="63.4">E11</text>
<text x="36.4" y="65.1">F10</text>
<text x="28.1" y="71.1">TX0STS</text>
<text x="28.7" y="69.4">RXSTS</text>
<text x="29.3" y="67.7">MSDA</text>
<text x="36.4" y="66.8">G11</text>
<text x="36.4" y="68.5">B4</text>
<text x="36.4" y="70.3">G10</text>
<text x="36.4" y="72">H3</text>
<text x="28.1" y="72.9">TX1STS</text>
<text x="3.4" y="91.5">D</text>
<text x="147.5" y="93.5">VDD</text>
<text x="153.3" y="92.6">3</text>
<text x="292.5" y="91.5">D</text>
<text x="132.5" y="96.1">2</text>
<text x="132.8" y="97.8">1</text>
<text x="135.9" y="96.9">SDA</text>
<text x="136.3" y="98.6">SCL</text>
<text x="147.4" y="98.6">SC0</text>
<text x="147.8" y="96.9">SD0</text>
<text x="153.3" y="96.1">4</text>
<text x="153.3" y="97.8">5</text>
<text x="153.3" y="101.2">7</text>
<text x="147.7" y="103.8">SC1</text>
<text x="147.7" y="107.3">VSS</text>
<text x="148" y="102.1">SD1</text>
<text x="153.3" y="103">8</text>
<text x="153.3" y="106.4">6</text>
<text x="3.4" y="123">C</text>
<text x="292.5" y="123">C</text>
<text x="3.4" y="154.6">B</text>
<text x="292.6" y="154.6">B</text>
<text x="3.4" y="186.1">A</text>
<text x="292.5" y="186.1">A</text>
<text x="21.3" y="198.5">8</text>
<text x="57.8" y="198.5">7</text>
<text x="94.4" y="198.5">6</text>
<text x="131" y="198.5">5</text>
<text x="167.6" y="198.5">4</text>
<text x="204.1" y="198.5">3</text>
<text x="240.7" y="198.5">2</text>
<text x="277" y="198.5">1</text>
</g>
<g font-size="1.4">
<text x="231.1" y="12.7">5</text>
<text x="233.7" y="15.6">REVISION</text>
<text x="253.4" y="15.6">DESCRIPTION</text>
<text x="276.2" y="15.6">DATE</text>
<text x="283.2" y="15.6">APPROVED</text>
<text x="291.6" y="170.2" transform="rotate(90 291.6 170.2)">5</text>
</g>
<g font-size="1.2">
<text x="229.9" y="173.6">PROJECT</text>
<text x="205.6" y="176.8">ENG:</text>
<text x="205.6" y="179.4">DSN:</text>
<text x="210.4" y="177.9">*</text>
<text x="210.8" y="174.4">APPROVALS</text>
<text x="223.4" y="177.9">--/--/--</text>
<text x="224.2" y="174.4">DATE</text>
<text x="205.6" y="182">CHK:</text>
<text x="209.4" y="185.3">REFERENCE DOCUMENTS</text>
<text x="210.4" y="180.5">*</text>
<text x="210.4" y="182.9">*</text>
<text x="223.4" y="180.5">--/--/--</text>
<text x="223.4" y="183">--/--/--</text>
<text x="229.7" y="180.3">PROJECT REVISION:</text>
<text x="229.9" y="182.9">TITLE</text>
<text x="248.6" y="180.1">DOCUMENT REVISION:</text>
<text x="267.5" y="180.1">DESIGN ITEM:</text>
<text x="205.6" y="187.2">BOM:</text>
<text x="205.8" y="189.7">ASSY DWG:</text>
<text x="230.7" y="189.7">SIZE</text>
<text x="234.9" y="189.7">CAGE CODE</text>
<text x="244.3" y="189.7">DWG NO.</text>
<text x="287.4" y="189.7">REV</text>
<text x="205.6" y="192.3">FAB DWG:</text>
<text x="205.6" y="194.9">PCB DWG:</text>
<text x="229.7" y="194.9">SCALE:</text>
<text x="240.9" y="194.9">FILE NAME</text>
<text x="274.5" y="194.9">SHEET</text>
<text x="284.4" y="194.9">OF</text>
</g>
<g font-size=".9">
<text x="223" y="13.6">DWG. NO.</text>
<text x="228" y="13.6">REV. SHT.</text>
<text x="293.1" y="155.1" transform="rotate(90 293.1 155.1)">DWG. NO.</text>
<text x="293.1" y="167.1" transform="rotate(90 293.1 167.1)">REV. SHT.</text>
</g>
</svg>
